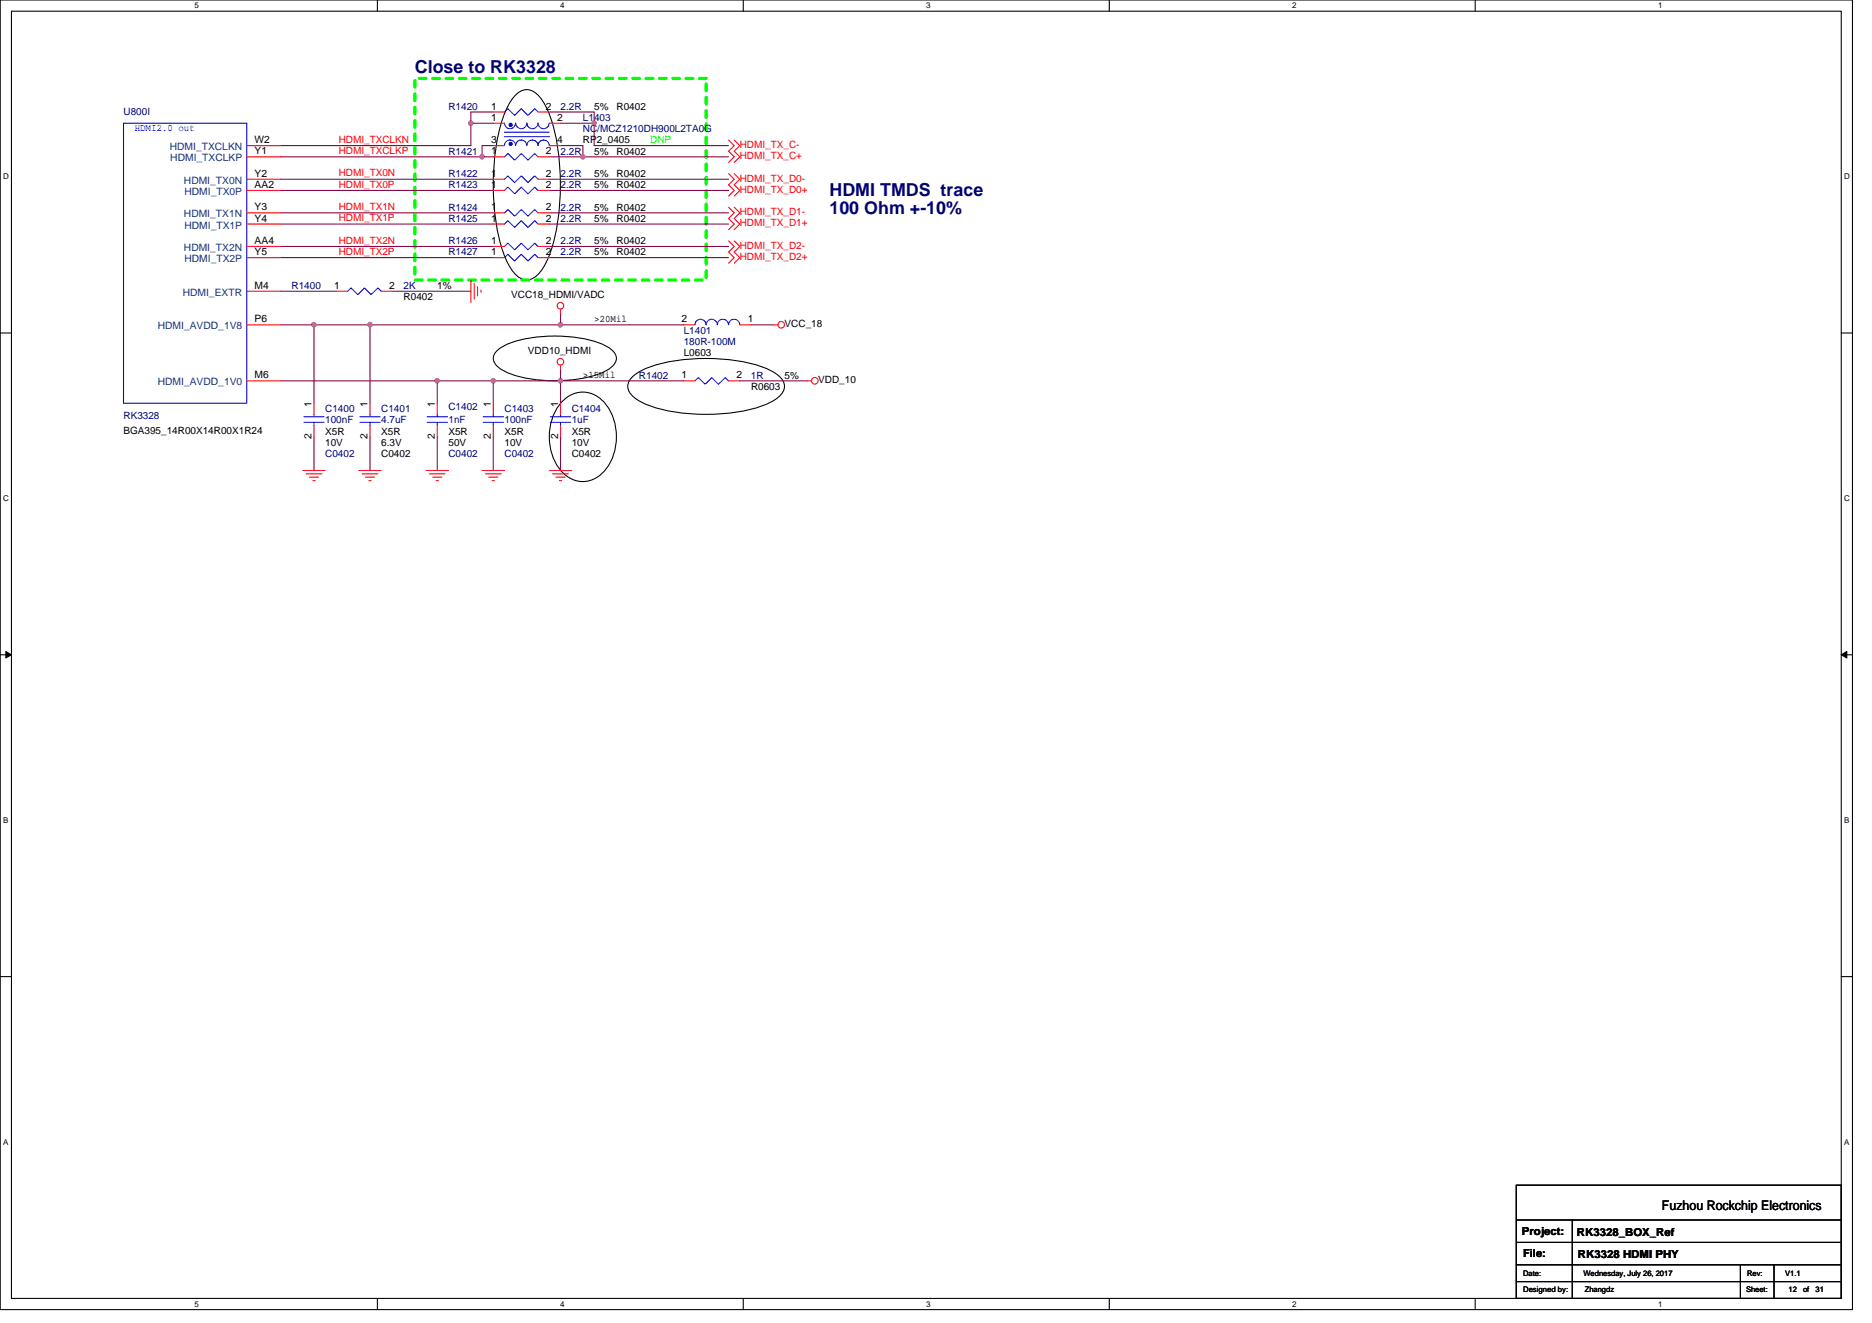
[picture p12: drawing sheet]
<svg xmlns="http://www.w3.org/2000/svg" width="297mm" height="210mm" viewBox="0 0 297 210" stroke-linecap="round" stroke-linejoin="round" font-family="sans-serif">
<path d="M0 0h293.9v207.9h-293.9zM1.8 1.8h290.4v204.3h-290.4z" fill="none" stroke="#000" stroke-width=".17"/>
<g fill="#fff">
<path d="M30.8 .2h.7v1.4h-.7z"/>
<path d="M30.8 206.3h.7v1.4h-.7z"/>
</g>
<path d="M59.9 0v1.8M59.9 206.1v1.8" fill="none" stroke="#000" stroke-width=".17"/>
<g fill="#fff">
<path d="M88.9 .2h.7v1.4h-.7z"/>
<path d="M88.9 206.3h.7v1.4h-.7z"/>
</g>
<path d="M117.9 0v1.8M117.9 206.1v1.8" fill="none" stroke="#000" stroke-width=".17"/>
<g fill="#fff">
<path d="M147 .2h.7v1.4h-.7z"/>
<path d="M147 206.3h.7v1.4h-.7z"/>
</g>
<path d="M176 0v1.8M176 206.1v1.8" fill="none" stroke="#000" stroke-width=".17"/>
<g fill="#fff">
<path d="M205 .2h.7v1.4h-.7z"/>
<path d="M205 206.3h.7v1.4h-.7z"/>
</g>
<path d="M234.1 0v1.8M234.1 206.1v1.8" fill="none" stroke="#000" stroke-width=".17"/>
<g fill="#fff">
<path d="M263.1 .2h.7v1.4h-.7z"/>
<path d="M263.1 206.3h.7v1.4h-.7z"/>
<path d="M.5 27.3h.9v1.4h-.9z"/>
<path d="M292.6 27.3h.9v1.4h-.9z"/>
<path d="M.5 78.4h.9v1.4h-.9z"/>
<path d="M292.6 78.4h.9v1.4h-.9z"/>
</g>
<path d="M0 52.9h1.8M292.2 52.9h1.7" fill="none" stroke="#000" stroke-width=".17"/>
<g fill="#fff">
<path d="M.5 129.5h.8v1.4h-.8z"/>
<path d="M292.6 129.5h.9v1.4h-.9z"/>
</g>
<path d="M0 103.9h1.8M292.2 103.9h1.7" fill="none" stroke="#000" stroke-width=".17"/>
<path d="M.9 103.4l.9 .5-.9 .5zM292.2 103.9l.8-.5v1z" fill="#000" stroke="#000" stroke-width=".16"/>
<g fill="#fff">
<path d="M.5 180.5h.8v1.4h-.8z"/>
<path d="M292.6 180.5h.9v1.4h-.9z"/>
</g>
<g fill="none" stroke="#000" stroke-width=".17">
<path d="M81.7 15.2a2.33 2.33 0 0 1 3.8 0 15 15 0 0 1 2.8 7 38.6 38.6 0 0 1-.7 17.2 9.7 9.7 0 0 1-2.7 4.6 2.23 2.23 0 0 1-3.2-.6 15.1 15.1 0 0 1-2.8-7 38.8 38.8 0 0 1 .7-17.1 11 11 0 0 1 2.1-4.1zM78.7 55.9a9.2 9.2 0 0 1 5.2-2.2 23.5 23.5 0 0 1 11.5 .9 4 4 0 0 1 2.3 1.8 1.71 1.71 0 0 1-.8 2 13.8 13.8 0 0 1-7.4 2 19.4 19.4 0 0 1-9.7-1.6 2.2 2.2 0 0 1-1.4-2.4zM100.6 59.6a14.1 14.1 0 0 1 6.6-2.4 29 29 0 0 1 14.7 1.4 4.5 4.5 0 0 1 2.5 2.1 2.05 2.05 0 0 1-.9 2.4 14.2 14.2 0 0 1-6.6 2.3 28.8 28.8 0 0 1-14.7-1.4 4.5 4.5 0 0 1-2.5-2.1 2.04 2.04 0 0 1 .9-2.3zM89.3 63.6a4.4 4.4 0 0 1 6.9 .7 8.7 8.7 0 0 1-.6 10.8 4.4 4.4 0 0 1-6.9-.8 8.8 8.8 0 0 1 .6-10.7zM0 155h1.8M292.2 155h1.7M240.6 193.6h51.6M240.6 197.2h51.6M240.6 188.1h51.6v18h-51.6zM249.5 193.6v12.5M240.6 200.7h51.6M240.6 203.4h51.6"/>
<path d="M276.2 200.7v5.4M281.5 200.7v5.4"/>
</g>
<path d="M65.8 12.4h46.3v32h-46.3z" fill="none" stroke="#0f0" stroke-width=".53" stroke-dasharray="1.1 1.1"/>
<g fill="none" stroke="#800040" stroke-width=".17">
<path d="M74.7 19.6h3.6M74.7 19.6v3.5h-30.2M78.3 17.8h-3.6v1.8M87.2 17.8h7.1v1.8M88.9 19.6h5.4M94.3 19.6v3.5h21.3M44.5 35.6h33.8M44.5 33.8h33.8M44.5 30.2h33.8M44.5 28.4h33.8M44.5 39.1h33.8M44.5 24.9h32"/>
<path d="M76.5 24.9h1.8M78.3 23.1h-1.8v1.8M87.2 35.6h28.4M87.2 33.8h28.4M87.2 30.2h28.4M87.2 28.4h28.4M87.2 39.1h28.4M87.2 24.9h5.3M88.9 23.1h3.6v1.8M92.5 24.9h23.1M44.5 40.9h33.8M44.5 51.6h5.3"/>
<path d="M44.5 46.2h8.9M49.8 51.6h8.9M49.8 51.6v12.4M58.7 51.6v12.4M58.7 51.6h30.2M62.3 46.2h12.4M87.2 40.9h28.4M88.9 49.8v1.8M88.9 51.6h19.6M88.9 58.7v1.8M119.2 51.6h3.5M44.5 60.5h24.9"/>
<path d="M49.8 69.3v5.4M58.7 69.3v5.4M69.4 69.3v5.4M69.4 60.5v3.5M69.4 60.5h8.9M78.3 60.5v3.5M78.3 60.5h10.6M78.3 69.3v5.4M88.9 60.5h19.6M88.9 60.5v3.5M88.9 69.3v5.4M117.4 60.5h10.7"/>
</g>
<g fill="#f0f" stroke="#f0f" stroke-width=".17">
<circle cx="69.4" cy="60.4" r=".35"/>
<circle cx="78.3" cy="60.4" r=".35"/>
<circle cx="49.8" cy="51.5" r=".35"/>
<circle cx="76.5" cy="24.9" r=".35"/>
<circle cx="88.9" cy="51.5" r=".35"/>
<circle cx="88.9" cy="60.4" r=".35"/>
<circle cx="58.7" cy="51.5" r=".35"/>
<circle cx="74.7" cy="19.5" r=".35"/>
<circle cx="94.3" cy="19.5" r=".35"/>
<circle cx="92.5" cy="24.9" r=".35"/>
</g>
<g fill="none" stroke="#f00" stroke-width=".17">
<path d="M78.3 17.8h1.7M78.3 19.6h1.7M85.4 17.8h1.8M87.2 19.6h1.7M39.2 23.1h5.3M39.2 24.9h5.3M39.2 28.4h5.3M39.2 30.2h5.3M39.2 33.8h5.3M39.2 35.6h5.3M39.2 39.1h5.3M78.3 23.1h1.7"/>
<path d="M78.3 28.4h1.7M78.3 33.8h1.7M78.3 30.2h1.7M78.3 35.6h1.7M78.3 24.9h1.7M78.3 39.1h1.7M85.4 28.4h1.8M85.4 33.8h1.8M85.4 30.2h1.8M85.4 35.6h1.8M85.4 24.9h1.8M85.4 39.1h1.8"/>
<path d="M87.2 23.1h1.7M115.6 22.2l.9 .9-.9 .9 .9 .9-.9 .9M115.6 27.6l.9 .8-.9 .9 .9 .9-.9 .9M115.6 32.9l.9 .9-.9 .9 .9 .9-.9 .8M115.6 38.2l.9 .9-.9 .9 .9 .9-.9 .9M116.5 22.2l.9 .9-.9 .9 .9 .9-.9 .9M116.5 27.6l.9 .8-.9 .9 .9 .9-.9 .9M116.5 32.9l.9 .9-.9 .9 .9 .9-.9 .8M116.5 38.2l.9 .9-.9 .9 .9 .9-.9 .9M39.2 40.9h5.3M39.2 46.2h5.3M39.2 51.6h5.3"/>
<path d="M53.4 46.2h1.8M60.5 46.2h1.8M74.7 44.4v3.6M75.2 45v2.5M75.8 45.5v1.4M76.3 46.1v.3M78.3 40.9h1.7M85.4 40.9h1.8M88.9 58v.7M88.9 49.1v.7M108.5 51.6h1.8M117.4 51.6h1.8"/>
<path d="M122.7 51.6h.7M39.2 60.5h5.3M48 74.7h3.6M48.6 75.2h2.5M49.1 75.7h1.4M49.7 76.3h.3M49.8 64v1.8M49.8 67.6v1.7M56.9 74.7h3.6M57.5 75.2h2.5M58 75.7h1.4M58.5 76.3h.4"/>
<path d="M58.7 64v1.8M58.7 67.6v1.7M67.6 74.7h3.6M68.1 75.2h2.5M68.7 75.7h1.4M69.2 76.3h.4M69.4 64v1.8M69.4 67.6v1.7M76.5 74.7h3.5M77 75.2h2.5M77.6 75.7h1.4M78.1 76.3h.3"/>
<path d="M78.3 64v1.8M78.3 67.6v1.7M87.2 74.7h3.5M87.7 75.2h2.5M88.2 75.7h1.5M88.8 76.3h.3M88.9 64v1.8M88.9 67.6v1.7M108.5 60.5h1.8M115.6 60.5h1.8M128.1 60.5h.7"/>
<circle cx="88.9" cy="57.4" r=".52"/>
<circle cx="88.9" cy="48.5" r=".52"/>
<circle cx="124" cy="51.6" r=".52"/>
<circle cx="129.3" cy="60.4" r=".52"/>
</g>
<g fill="none" stroke="#00f" stroke-width=".17">
<path d="M19.6 19.6h19.6v44.4h-19.6zM80 17.8l.6-.5 1.1 1 1-1 1.1 1 1.1-1 .5 .5M80 19.5a.88 .88 0 0 0 .9 .9 .88 .88 0 0 0 .9-.9M81.8 19.5a.88 .88 0 0 0 .9 .9 .88 .88 0 0 0 .9-.9M83.6 19.5a.88 .88 0 0 0 .9 .9 .88 .88 0 0 0 .9-.9 .89 .89 0 0 0 .9 .9 .89 .89 0 0 0 .8-.9M80 28.4l.6-.5 1.1 1.1 1-1.1 1.1 1.1 1.1-1.1 .5 .5M80 33.8l.6-.5 1.1 1 1-1 1.1 1 1.1-1 .5 .5M80 30.2l.6-.5 1.1 1.1 1-1.1 1.1 1.1 1.1-1.1 .5 .5M80 35.6l.6-.6 1.1 1.1 1-1.1 1.1 1.1 1.1-1.1 .5 .6M80 24.9l.6-.5 1.1 1 1-1 1.1 1 1.1-1 .5 .5M80 39.1l.6-.5 1.1 1 1-1 1.1 1 1.1-1 .5 .5M80 21.7h7.2"/>
<path d="M80 21h7.2M81.8 23.1a.88 .88 0 0 0-.9-.9 .88 .88 0 0 0-.9 .9M83.6 23.1a.88 .88 0 0 0-.9-.9 .88 .88 0 0 0-.9 .9M87.1 23.1a.88 .88 0 0 0-.8-.9 .88 .88 0 0 0-.9 .9 .89 .89 0 0 0-.9-.9 .89 .89 0 0 0-.9 .9M55.2 46.2l.5-.5 1.1 1.1 1-1.1 1.1 1.1 1.1-1.1 .5 .5M80 40.9l.6-.5 1.1 1 1-1 1.1 1 1.1-1 .5 .5M110.3 51.5a.88 .88 0 0 1 .9-.8 .88 .88 0 0 1 .8 .8M112.1 51.5a.88 .88 0 0 1 .8-.8 .88 .88 0 0 1 .9 .8M113.8 51.5a.89 .89 0 0 1 .9-.8 .89 .89 0 0 1 .9 .8 .88 .88 0 0 1 .9-.8 .88 .88 0 0 1 .9 .8M48.2 67h3.2M48.2 66.1h3.2M49.8 65.8v.3"/>
<path d="M49.8 67v.6M57.1 67h3.2M57.1 66.1h3.2M58.7 65.8v.3M58.7 67v.6M67.8 67h3.2M67.8 66.1h3.2M69.4 65.8v.3M69.4 67v.6M76.7 67h3.2M76.7 66.1h3.2M78.3 65.8v.3"/>
<path d="M78.3 67v.6M87.3 67h3.2M87.3 66.1h3.2M88.9 65.8v.3M88.9 67v.6M110.3 60.5l.5-.6 1.1 1.1 1-1.1 1.1 1.1 1.1-1.1 .5 .6"/>
</g>
<g fill="#00f" stroke="#00f" stroke-width=".17">
<circle cx="81" cy="19.8" r=".25"/>
<circle cx="81" cy="22.8" r=".25"/>
</g>
<g font-size="2.8" fill="#000080">
<text x="65.8" y="11.5">Close to RK3328</text>
<text x="131.6" y="31.1">HDMI TMDS trace</text>
<text x="131.6" y="34">100 Ohm +-10%</text>
</g>
<text font-size="2.1" x="263.7" y="192">Fuzhou Rockchip Electronics</text>
<g font-size="1.8">
<text x="241.5" y="196">Project:</text>
<text x="250.2" y="196.2">RK3328_BOX_Ref</text>
<text x="241.7" y="199.5">File:</text>
<text x="250.4" y="199.7">RK3328 HDMI PHY</text>
</g>
<g font-size="1.6" fill="#000080">
<text x="71.2" y="17.4">R1420</text>
<text x="88.9" y="17.4">2.2R</text>
<text x="19.6" y="18.3">U800I</text>
<text x="92.5" y="19.2">L1403</text>
<text x="92.5" y="21">NC/MCZ1210DH900L2TA0G</text>
<text x="71.2" y="28.1">R1422</text>
<text x="71.2" y="29.9">R1423</text>
<text x="71.2" y="24.5">R1421</text>
<text x="88.9" y="28.1">2.2R</text>
<text x="88.9" y="29.9">2.2R</text>
<text x="88.9" y="24.5">2.2R</text>
<text x="71.2" y="33.4">R1424</text>
<text x="71.2" y="35.2">R1425</text>
<text x="88.9" y="33.4">2.2R</text>
<text x="88.9" y="35.2">2.2R</text>
<text x="71.2" y="40.5">R1427</text>
<text x="71.2" y="38.8">R1426</text>
<text x="88.9" y="40.5">2.2R</text>
<text x="88.9" y="38.8">2.2R</text>
<text x="46.3" y="45.9">R1400</text>
<text x="64" y="45.9">2K</text>
<text x="108.5" y="53">L1401</text>
<text x="108.5" y="54.8">180R-100M</text>
<text x="51.6" y="65.4">C1400</text>
<text x="60.5" y="65.4">C1401</text>
<text x="71.2" y="65.1">C1402</text>
<text x="80" y="65.4">C1403</text>
<text x="90.7" y="65.4">C1404</text>
<text x="101.4" y="60.1">R1402</text>
<text x="119.2" y="60.1">1R</text>
<text x="19.6" y="66.5">RK3328</text>
<text x="51.6" y="67.2">100nF</text>
<text x="60.5" y="67.2">4.7uF</text>
<text x="71.2" y="67.2">1nF</text>
<text x="80" y="67.2">100nF</text>
<text x="90.7" y="67.2">1uF</text>
<text x="51.6" y="72.5">C0402</text>
<text x="71.2" y="72.5">C0402</text>
<text x="80" y="72.5">C0402</text>
</g>
<g font-size="1.6">
<text x="77.9" y="17.4">1</text>
<text x="86.6" y="17.4">2</text>
<text x="94.3" y="17.4">5%</text>
<text x="97.8" y="17.4">R0402</text>
<text x="40.4" y="22.7">W2</text>
<text x="77.9" y="19.2">1</text>
<text x="77.9" y="22.7">3</text>
<text x="88.4" y="19.2">2</text>
<text x="88.4" y="22.7">4</text>
<text x="92.5" y="22.8">RP2_0405</text>
<text x="40.4" y="24.5">Y1</text>
<text x="40.4" y="29.8">AA2</text>
<text x="40.4" y="28.1">Y2</text>
<text x="77.9" y="28.1">1</text>
<text x="77.9" y="29.8">1</text>
<text x="77.9" y="24.5">1</text>
<text x="86.6" y="28.1">2</text>
<text x="86.6" y="29.8">2</text>
<text x="86.6" y="24.5">2</text>
<text x="94.3" y="28.1">5%</text>
<text x="94.3" y="29.9">5%</text>
<text x="94.3" y="24.5">5%</text>
<text x="97.8" y="28.1">R0402</text>
<text x="97.8" y="29.9">R0402</text>
<text x="97.8" y="24.5">R0402</text>
<text x="40.4" y="35.2">Y4</text>
<text x="40.4" y="33.4">Y3</text>
<text x="77.9" y="33.4">1</text>
<text x="77.9" y="35.2">1</text>
<text x="86.6" y="33.4">2</text>
<text x="86.6" y="35.2">2</text>
<text x="94.3" y="33.4">5%</text>
<text x="94.3" y="35.2">5%</text>
<text x="97.8" y="33.4">R0402</text>
<text x="97.8" y="35.2">R0402</text>
<text x="40.4" y="40.5">Y5</text>
<text x="40.4" y="38.7">AA4</text>
<text x="77.9" y="40.5">1</text>
<text x="77.9" y="38.7">1</text>
<text x="86.6" y="40.5">2</text>
<text x="86.6" y="38.7">2</text>
<text x="94.3" y="40.5">5%</text>
<text x="94.3" y="38.8">5%</text>
<text x="97.8" y="40.5">R0402</text>
<text x="97.8" y="38.8">R0402</text>
<text x="40.4" y="45.8">M4</text>
<text x="53" y="45.8">1</text>
<text x="61.7" y="45.8">2</text>
<text x="64" y="47.6">R0402</text>
<text x="69.4" y="45.9">1%</text>
<text x="81.1" y="47.3">VCC18_HDMI/VADC</text>
<text x="40.4" y="51.2">P6</text>
<text x="94.3" y="51">&gt;20Mil</text>
<text x="108.1" y="51.2">2</text>
<text x="118.6" y="51.2">1</text>
<text x="124.5" y="51.9">VCC_18</text>
<text x="83.8" y="56.2">VDD10_HDMI</text>
<text x="92.5" y="59.9">&gt;15Mil</text>
<text x="108.5" y="56.5">L0603</text>
<text x="40.4" y="60.1">M6</text>
<text x="49.4" y="64.5" transform="rotate(-90 49.4 64.5)">1</text>
<text x="58.3" y="64.5" transform="rotate(-90 58.3 64.5)">1</text>
<text x="69" y="64.5" transform="rotate(-90 69 64.5)">1</text>
<text x="77.9" y="64.5" transform="rotate(-90 77.9 64.5)">1</text>
<text x="88.6" y="64.5" transform="rotate(-90 88.6 64.5)">1</text>
<text x="108.1" y="60.1">1</text>
<text x="116.9" y="60.1">2</text>
<text x="119.2" y="61.9">R0603</text>
<text x="124.5" y="60.1">5%</text>
<text x="129.8" y="60.8">VDD_10</text>
<text x="19.6" y="68.8">BGA395_14R00X14R00X1R24</text>
<text x="49.4" y="69.7" transform="rotate(-90 49.4 69.7)">2</text>
<text x="51.6" y="69">X5R</text>
<text x="51.6" y="70.8">10V</text>
<text x="58.3" y="69.7" transform="rotate(-90 58.3 69.7)">2</text>
<text x="60.5" y="69">X5R</text>
<text x="60.5" y="70.8">6.3V</text>
<text x="69" y="69.7" transform="rotate(-90 69 69.7)">2</text>
<text x="71.2" y="69">X5R</text>
<text x="71.2" y="70.8">50V</text>
<text x="77.9" y="69.7" transform="rotate(-90 77.9 69.7)">2</text>
<text x="80" y="69">X5R</text>
<text x="80" y="70.8">10V</text>
<text x="88.6" y="69.7" transform="rotate(-90 88.6 69.7)">2</text>
<text x="90.7" y="69">X5R</text>
<text x="90.7" y="70.8">10V</text>
<text x="60.5" y="72.5">C0402</text>
<text x="90.7" y="72.5">C0402</text>
</g>
<text font-size="1.6" fill="#00f" x="21.4" y="20.8">HDMI2.0 out</text>
<g font-size="1.6" fill="#004080">
<text x="26.9" y="23.8">HDMI_TXCLKN</text>
<text x="27" y="25.6">HDMI_TXCLKP</text>
<text x="29.2" y="29.2">HDMI_TX0N</text>
<text x="29.2" y="34.5">HDMI_TX1N</text>
<text x="29.3" y="30.9">HDMI_TX0P</text>
<text x="29.2" y="39.8">HDMI_TX2N</text>
<text x="29.3" y="36.3">HDMI_TX1P</text>
<text x="29.3" y="41.6">HDMI_TX2P</text>
<text x="29" y="46.9">HDMI_EXTR</text>
<text x="25" y="52.3">HDMI_AVDD_1V8</text>
<text x="25" y="61.2">HDMI_AVDD_1V0</text>
</g>
<g font-size="1.6" fill="#f00">
<text x="53.7" y="22.6">HDMI_TXCLKN</text>
<text x="117.4" y="23.5">HDMI_TX_C-</text>
<text x="53.7" y="29.8">HDMI_TX0P</text>
<text x="53.7" y="28">HDMI_TX0N</text>
<text x="53.7" y="24.4">HDMI_TXCLKP</text>
<text x="117.4" y="25.3">HDMI_TX_C+</text>
<text x="117.4" y="28.8">HDMI_TX_D0-</text>
<text x="53.7" y="35.1">HDMI_TX1P</text>
<text x="53.7" y="33.3">HDMI_TX1N</text>
<text x="117.4" y="30.6">HDMI_TX_D0+</text>
<text x="117.4" y="35.9">HDMI_TX_D1+</text>
<text x="117.4" y="34.1">HDMI_TX_D1-</text>
<text x="53.7" y="40.4">HDMI_TX2P</text>
<text x="53.7" y="38.7">HDMI_TX2N</text>
<text x="117.4" y="41.3">HDMI_TX_D2+</text>
<text x="117.4" y="39.5">HDMI_TX_D2-</text>
</g>
<text font-size="1.6" fill="#0f0" x="103.2" y="22.8">DNP</text>
<g font-size="1.3">
<text x="30.8" y="1.3">5</text>
<text x="88.9" y="1.3">4</text>
<text x="147" y="1.3">3</text>
<text x="205" y="1.3">2</text>
<text x="263.1" y="1.3">1</text>
<text x=".5" y="28.4">D</text>
<text x="292.6" y="28.4">D</text>
<text x=".5" y="79.5">C</text>
<text x="292.6" y="79.5">C</text>
<text x=".5" y="130.6">B</text>
<text x="292.6" y="130.6">B</text>
<text x=".5" y="181.7">A</text>
<text x="292.6" y="181.7">A</text>
<text x="30.8" y="207.4">5</text>
<text x="88.9" y="207.4">4</text>
<text x="147" y="207.4">3</text>
<text x="205" y="207.4">2</text>
<text x="263.1" y="207.4">1</text>
</g>
<g font-size="1.2">
<text x="241.7" y="202.6">Date:</text>
<text x="251.3" y="202.6">Wednesday, July 26, 2017</text>
<text x="277.2" y="202.6">Rev:</text>
<text x="283.3" y="202.6">V1.1</text>
<text x="241.7" y="205.1">Designed by:</text>
<text x="251.5" y="205.1">Zhangdz</text>
<text x="277" y="205.1">Sheet:</text>
<text x="283.8" y="205.1">12</text>
<text x="286.1" y="205.1">of</text>
<text x="288.1" y="205.1">31</text>
</g>
</svg>
